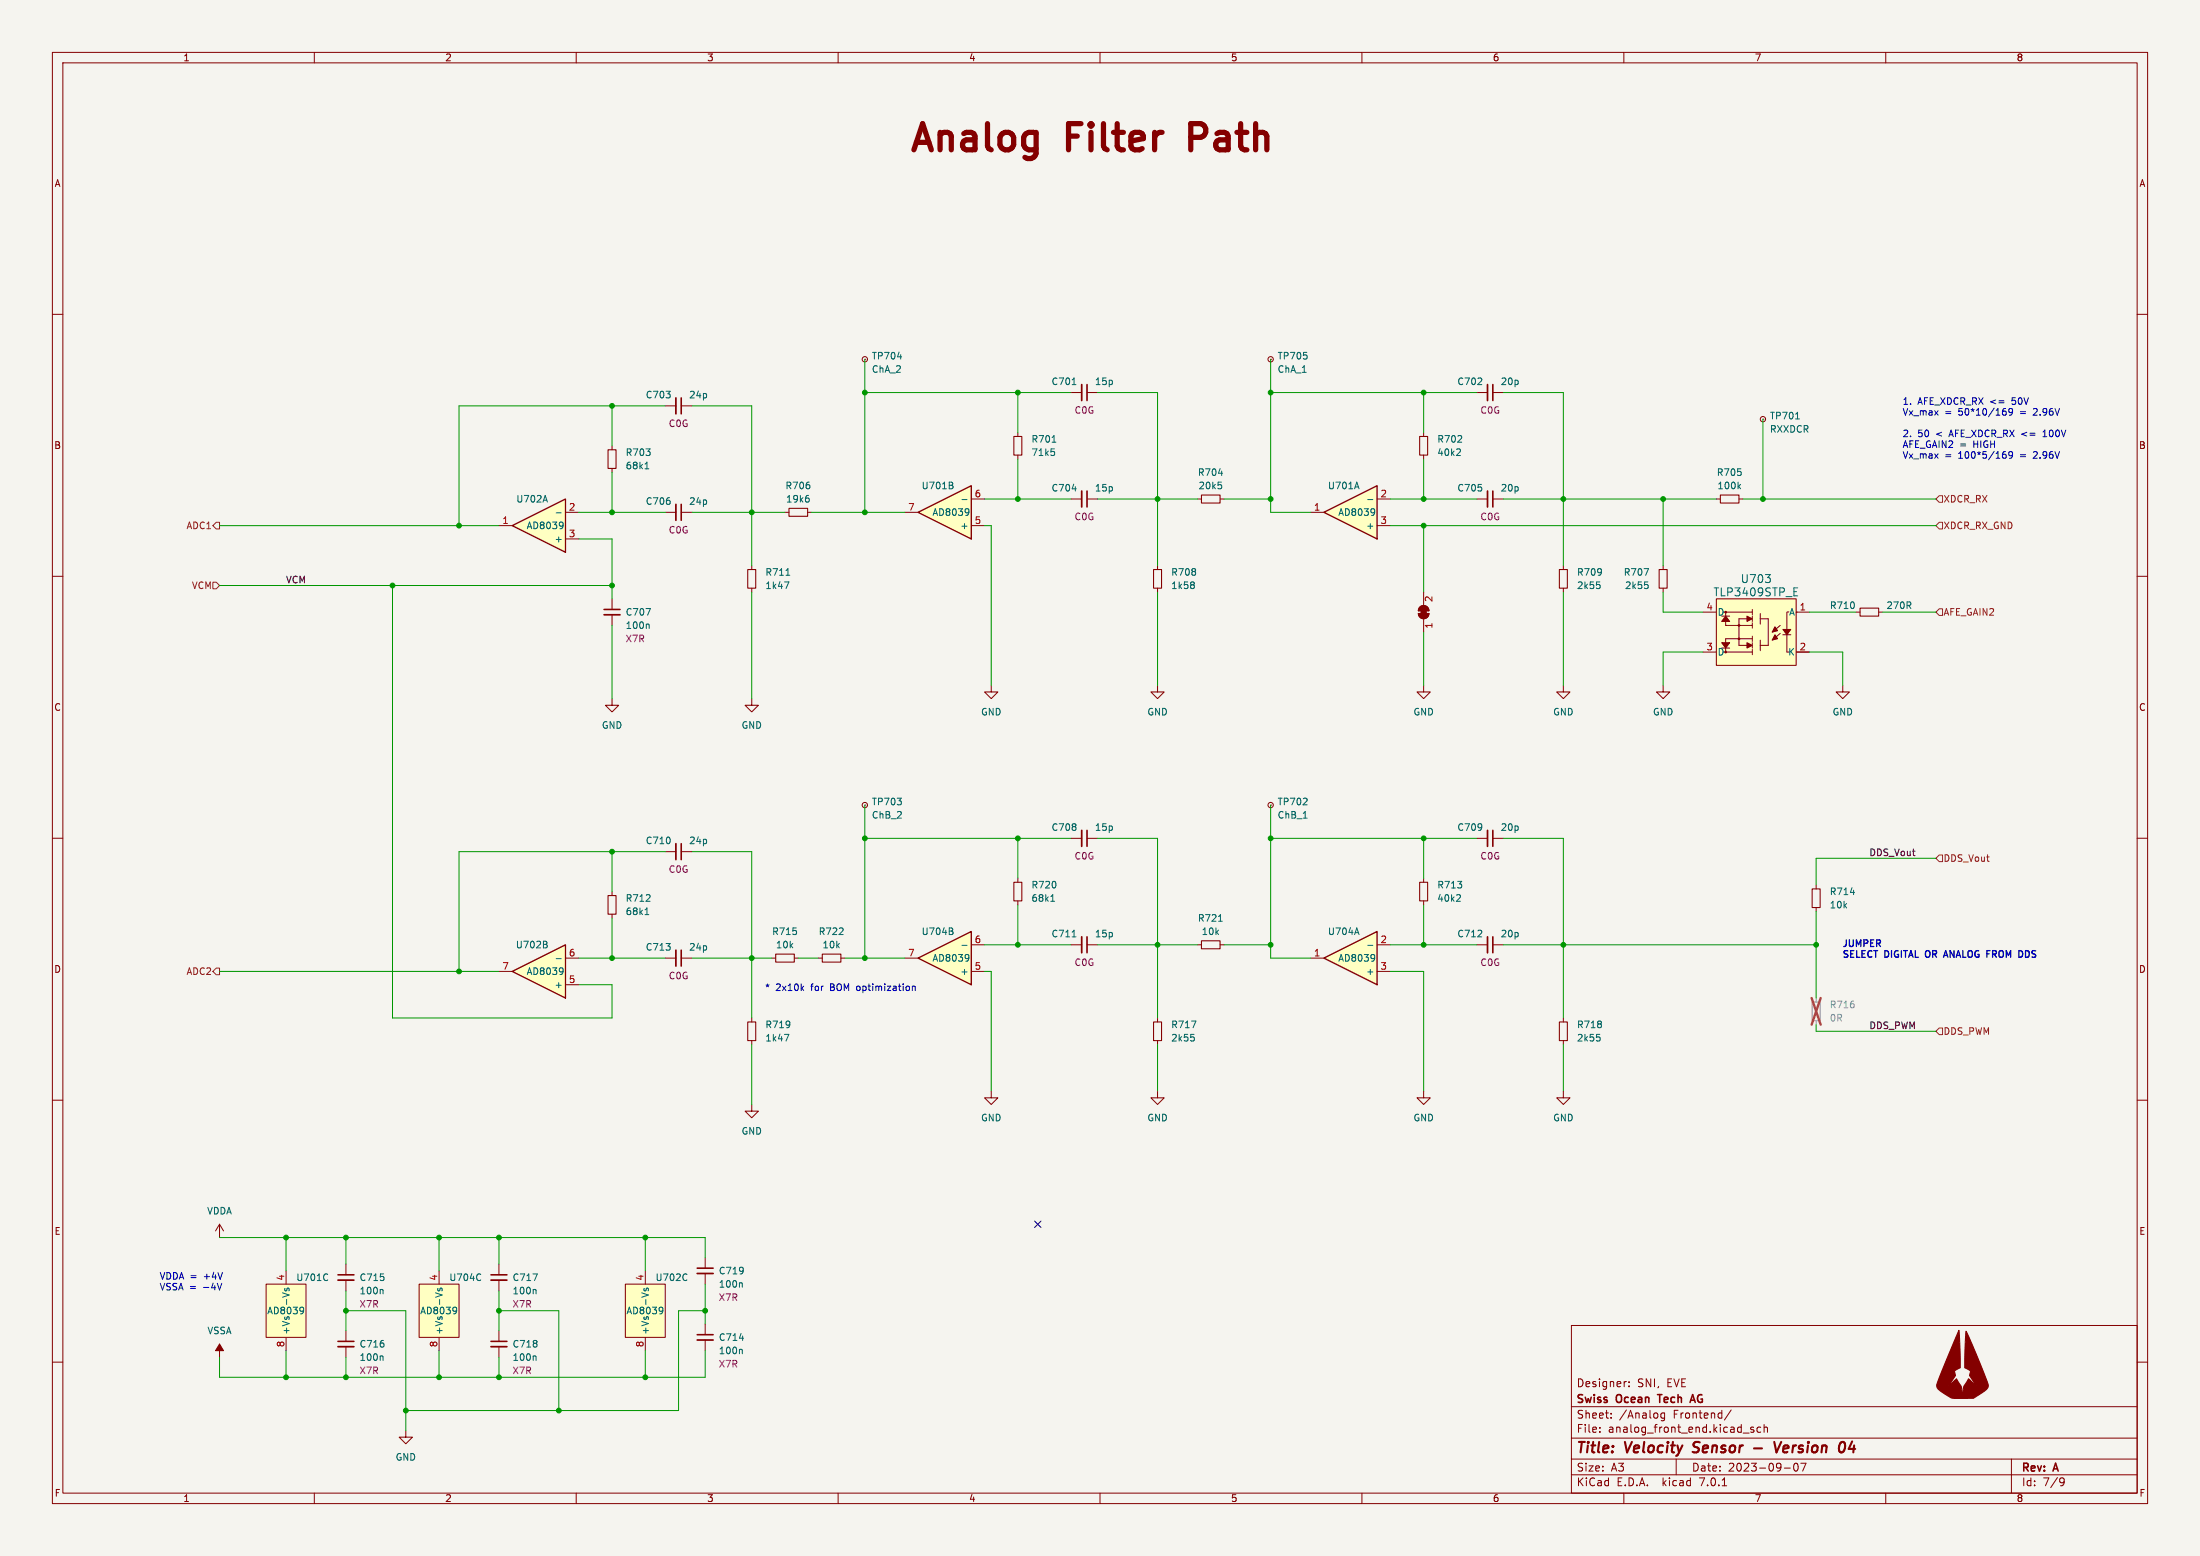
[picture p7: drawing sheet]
<svg xmlns="http://www.w3.org/2000/svg" width="420mm" height="297mm" viewBox="0 0 420 297" stroke-linecap="round" stroke-linejoin="round" font-family="sans-serif">
<path d="M0 0h420v297h-420z" fill="#f5f4ef" stroke="#f5f4ef" stroke-width=".19"/>
<g fill="none" stroke="#840000" stroke-width=".19">
<path d="M10 10h400v277h-400zM12 12h396v273h-396zM60 10v2M110 10v2M160 10v2M210 10v2M260 10v2M310 10v2M360 10v2M10 60h2M408 60h2M10 110h2"/>
<path d="M408 110h2M221 130.8v1.3h-1.3l1.3 1.3 1.2-1.3h-1.2M271.8 130.8v1.3h-1.3l1.3 1.3 1.2-1.3h-1.2M10 160h2M165.1 153.7h.1M242.6 153.7h.1M408 160h2M221 194.3v.8M221 198.6v.8M10 210h2M221 208.3v1.3h-1.3l1.3 1.2 1.2-1.2h-1.2M408 210h2"/>
<path d="M10 260h2M300 253h108v32h-108zM408 260h2M300 278.5h108M300 274.5h108M300 268.5h108M305.4 273.3v.1M305.4 272.5v.1M307.6 270.6v.1M307.6 269.8v.1M310.3 263.7h.2M311 264.6v.1"/>
<path d="M311 263.8v.1M317.8 269.7v1.2l-.3 .3-.4-.1M317.8 269.8l-.5-.1-.2 .3 .1 .6h.6M320 278.5v3M330.5 269.1l-1.3 2M332.8 273.5h1.1M334.8 272.5l-.4-.1-.2 .2 .1 .2 .5 .2v.3h-.6M336.1 272.5l-.4-.1-.3 .3 .2 .6h.5M336.8 272.5l.2-.1 .3 .1 .1 .9M336.8 271.9v1.5M342.6 279.4l.2-.1a.8 .8 0 0 1 .5 .7 .8 .8 0 0 1-.5 .8 1 1 0 0 1-.2-1.4zM343.8 279.3h1l-.7 1.5"/>
<path d="M384 278.5v6.5M60 285v2M110 285v2M160 285v2M210 285v2M260 285v2M300 281.5h108M310 285v2M328.8 283.6h.8M340.6 280.2h1.2M360 285v2M393.5 282.1l.5 .1a.99 .99 0 0 1-.4 1.4h-.3"/>
<path d="M394.1 282.7l-.2 .3h-.4"/>
<circle cx="165.1" cy="153.7" r=".51"/>
<circle cx="242.6" cy="153.7" r=".51"/>
</g>
<path d="M323.1 277.1l.3 .1M334.8 276.5h1.6M338.7 275.2l.4 2 .9-2M351.9 275.2l.1 .1a1.55 1.55 0 0 1-.1 1.7" fill="none" stroke="#840000" stroke-width=".4"/>
<path d="M316.4 266.2h.9M322.6 267.7l.5-1.5 .5 1.5M322.8 267.3h.7" fill="none" stroke="#840000" stroke-width=".3"/>
<path d="M248.8 156.2h.7M227.3 197.4h.6M227.9 198l.1 .2-.1 .4" fill="none" stroke="#006464" stroke-width=".19"/>
<path d="M220.2 195.1h1.5v3.5h-1.5z" fill="none" stroke="#840000" stroke-width=".2"/>
<path d="M252.7 97.8l10.2-5.1v10.2z" fill="#ffffc2"/>
<g fill="none" stroke="#840000" stroke-width=".25">
<path d="M252.7 97.8l10.2-5.1v10.2z"/>
<circle cx="332" cy="119.4" r=".13"/>
<circle cx="332" cy="121.9" r=".13"/>
</g>
<g fill="none" stroke="#840000" stroke-width=".19">
<path d="M242.6 68.6h.1M281.9 74.9h2.1M285 74.9h2M204.5 95.3h2M207.5 95.3h2M250.2 97.8h2.5M262.9 95.3h2.5M281.9 95.3h2.1M285 95.3h2M327.7 95.3h.7M332 95.3h.7M336.5 80h.1"/>
<path d="M221 108v.7M221 112.3v.7M262.9 100.3h2.5M298.4 108v.7M298.4 112.3v.7M317.5 108v.7M317.5 112.3v.7M325.1 116.8h2.6M327.7 114.3h15.2v12.7h-15.2zM328.7 117.6h1.5M329.4 118.6v.8h5.1M329.5 116.8h5"/>
<path d="M333.5 118.1h-1.5v5.1h1.5M334.5 116.3v1M334.5 117.6v1M334.5 118.9v1M336 118.1h1.6v5.1h-1.6M336 117.1v2M339.9 119.4l-1.6 1.3M341.1 116.8v3.3M342.9 116.8h2.5M298.4 130.8v1.3h-1.2l1.2 1.3 1.3-1.3h-1.3M317.5 130.8v1.3h-1.3l1.3 1.3 1.3-1.3h-1.3M325.1 124.5h2.6"/>
<path d="M328.7 123.7h1.5M329.5 124.5h5M334.5 121.4v1M334.5 122.7v1M334.5 124v1M334.5 121.9h-5.1v.8M336 122.2v2M339.9 120.9l-1.6 1.3M340.4 121.2h1.5M341.1 121.2v3.3M342.9 124.5h2.5M194.3 167.6v.8"/>
<path d="M194.3 172v.7M204.5 160h2M207.5 160h2M204.5 180.3h2M207.5 180.3h2M228.6 180.3h.8M232.9 180.3h.8"/>
<circle cx="242.6" cy="68.6" r=".51"/>
<circle cx="336.5" cy="80" r=".51"/>
</g>
<g fill="none" stroke="#006464" stroke-width=".19">
<path d="M342.8 80h.7M261.1 95.4h1M262.3 97.2l.1 .6-.1 .5M262.4 97.7l-.1 .1M331.9 92.8l.4 .5M332.3 92.5l-.5 .4M227.9 111.1l.1 .2-.1 .3M227.9 111.7l.1 .2-.1 .4M304.8 111.1h.6M305.4 111.6l.1 .2-.1 .5M314 111.1h.6M314.5 111.6l.1 .2-.1 .5"/>
<path d="M342.5 112.9h.5M342.5 113.7h.7M342.5 112.2h.7M200.6 172h.7M200.9 170.9l.1-.1v1.2M204.7 178.8h.7M232.6 175.8h.7"/>
</g>
<path d="M284 73.4v3.1M206.5 93.7v3.1M284 93.7v3.1M206.5 158.5v3M206.5 178.8v3.1" fill="none" stroke="#840000" stroke-width=".33"/>
<path d="M285 73.4v3.1M207.5 93.7v3.1M285 93.7v3.1M207.5 158.5v3M207.5 178.8v3.1" fill="none" stroke="#840000" stroke-width=".3"/>
<path d="M327.7 114.3h15.2v12.7h-15.2z" fill="#ffffc2" stroke="#ffffc2" stroke-width=".19"/>
<g fill="#840000" stroke="#840000" stroke-width=".19">
<path d="M340.4 120.1h1.5l-.8 1.1z"/>
<path d="M338.8 121.2l.5 .7-1 .3z"/>
<path d="M338.8 119.6l.5 .8-1 .3z"/>
<path d="M333.5 122.7l1 .5-1 .5z"/>
<path d="M333.5 117.6l1 .5-1 .5z"/>
<path d="M328.7 122.7h1.5l-.8 1z"/>
<path d="M329.4 117.6l.8 1h-1.5z"/>
</g>
<path d="M328.4 94.5h3.6v1.5h-3.6zM220.2 108.7h1.5v3.6h-1.5zM297.7 108.7h1.5v3.6h-1.5zM316.7 108.7h1.6v3.6h-1.6zM193.5 168.4h1.6v3.6h-1.6zM229.4 179.6h3.5v1.5h-3.5z" fill="none" stroke="#840000" stroke-width=".2"/>
<path d="M345.9 191.3h1.6v3.5h-1.6z" fill="none" stroke="#9c9b98" stroke-width=".2"/>
<path d="M346.7 190.5v.8M346.7 194.8v.8" fill="none" stroke="#9c9b98" stroke-width=".19"/>
<path d="M345.8 190.5l1.8 5.1M347.6 190.5l-1.8 5.1" fill="none" stroke="#eb3a3d" stroke-width=".46"/>
<path d="M252.7 182.9l10.2-5.1v10.2z" fill="#ffffc2"/>
<path d="M252.7 182.9l10.2-5.1v10.2z" fill="none" stroke="#840000" stroke-width=".25"/>
<g fill="none" stroke="#840000" stroke-width=".19">
<path d="M204.5 74.9h2M207.5 74.9h2M194.3 82.6v.7M194.3 86.9v.7M228.6 95.3h.8M232.9 95.3h.8M271.8 82.6v.7M271.8 86.9v.7M270.8 117.1h2a1.02 1.02 0 0 1-1 1 1.02 1.02 0 0 1-1-1zM271.1 115.9a1.01 1.01 0 0 1 1.1-.2 1.01 1.01 0 0 1 .6 .9h-2zM271.8 113v2.6M271.8 118.1v2.6"/>
<path d="M354.3 116.8h.8M358.6 116.8h.8M351.8 130.8v1.3h-1.3l1.3 1.3 1.3-1.3h-1.3M116.8 170.2v.7M116.8 174.5v.8M127 162.6h2M130 162.6h2.1M271.8 167.6v.8M271.8 172v.7M281.9 160h2.1M285 160h2M346.7 168.9v.8"/>
<path d="M346.7 173.2v.8M127 182.9h2M130 182.9h2.1M143.5 194.3v.8M143.5 198.6v.8M147.3 182.9h.8M151.6 182.9h.8M156.2 182.9h.8M160.5 182.9h.8M250.2 182.9h2.5M262.9 180.3h2.5M262.9 185.4h2.5"/>
<path d="M281.9 180.3h2.1M285 180.3h2M298.4 194.3v.8M298.4 198.6v.8M143.5 210.8v1.3h-1.3l1.3 1.3 1.3-1.3h-1.3M189.2 208.3v1.3h-1.2l1.2 1.2 1.3-1.2h-1.3M271.8 208.3v1.3h-1.3l1.3 1.2 1.2-1.2h-1.2M298.4 208.3v1.3h-1.2l1.2 1.2 1.3-1.2h-1.3"/>
</g>
<g fill="none" stroke="#006464" stroke-width=".19">
<path d="M204.7 73.4h.7M200.7 85.7h.6M200.9 84.4h.7M201.2 86.2l.1 .2-.1 .5M232.6 92h.6M233.1 92.6l.1 .2-.1 .4M278.7 85.7l.1 .2-.1 .3-.7 .7h.8M123.1 174.6h.8M123.4 173.5l.1-.2v1.3M278.7 170.8l.1 .2-.1 .3-.7 .7h.8M149.8 197.4h.8l-.5 1.3M261.1 180.4h1"/>
<path d="M262.3 182.3l.1 .6-.1 .4M262.4 182.7l-.1 .2M304.8 197.4h.6M305.4 198l.1 .2-.1 .4"/>
</g>
<g fill="#840000" stroke="#840000" stroke-width=".19">
<path d="M271.3 116.3h1v1h-1z"/>
<path d="M270.8 117.1h2a1.02 1.02 0 0 1-1 1 1.02 1.02 0 0 1-1-1z"/>
<path d="M271.1 115.9a1.01 1.01 0 0 1 1.1-.2 1.01 1.01 0 0 1 .6 .9h-2z"/>
<path d="M374 253.9l.2 7.2-1.1 .6 .2 .9-1.5 2.2 1.7-1.6 .2 .3a3.6 3.6 0 0 1 .9 2.8h.1a4.3 4.3 0 0 1 1.2-3.1l1.6 1.6-1.5-2.2 .2-.9-1.1-.6 .2-7 1.6 3.4 2.4 6.2a1.24 1.24 0 0 1-.5 1.8l-2.1 1.4h-2a4.2 4.2 0 0 1-2.4-.2l-.2-.1a5.9 5.9 0 0 1-2.4-1.9 4.6 4.6 0 0 1 .8-2.5z"/>
</g>
<path d="M193.5 83.3h1.6v3.6h-1.6zM229.4 94.5h3.5v1.5h-3.5zM271 83.3h1.5v3.6h-1.5zM355.1 116.1h3.5v1.5h-3.5zM116.1 170.9h1.5v3.6h-1.5zM271 168.4h1.5v3.6h-1.5zM345.9 169.7h1.6v3.5h-1.6zM142.7 195.1h1.6v3.5h-1.6zM148.1 182.1h3.5v1.5h-3.5zM157 182.1h3.5v1.5h-3.5zM297.7 195.1h1.5v3.5h-1.5z" fill="none" stroke="#840000" stroke-width=".2"/>
<path d="M206.5 73.4v3.1M284 158.5v3M129 161v3.1M284 178.8v3.1M129 181.4v3" fill="none" stroke="#840000" stroke-width=".33"/>
<path d="M207.5 73.4v3.1M285 158.5v3M130 161v3.1M285 178.8v3.1M130 181.4v3" fill="none" stroke="#840000" stroke-width=".3"/>
<path d="M175.3 182.9l10.1-5.1v10.2z" fill="#ffffc2"/>
<path d="M175.3 182.9l10.1-5.1v10.2z" fill="none" stroke="#840000" stroke-width=".25"/>
<path d="M172.7 182.9h2.6M185.4 185.4h2.6M185.4 180.3h2.6M119.4 245.1h7.6v10.2h-7.6zM123.2 242.6v2.5M123.2 255.3v2.5M134.6 240v2.1M134.6 243.1v2M134.6 252.7v2.1M134.6 255.8v2" fill="none" stroke="#840000" stroke-width=".19"/>
<path d="M181.8 177.8l.1 .2-.1 .3M181.8 177.2v.4M183.6 180.4h1M184.8 182.3l.2 .6-.2 .4M185 182.7l-.2 .2M123 245.9v.4M123.8 246.3l-.1-.4h-.2l-.2 .4M126.4 249.6l.1 .6-.1 .5M126.5 250.1l-.1 .1M141.5 244.9l.2 .1v.7M141.5 257.6l.2 .1v.7" fill="none" stroke="#006464" stroke-width=".19"/>
<path d="M133.1 243.1h3M133.1 255.8h3" fill="none" stroke="#840000" stroke-width=".33"/>
<path d="M133.1 242.1h3M133.1 254.8h3" fill="none" stroke="#840000" stroke-width=".3"/>
<path d="M119.4 245.1h7.6v10.2h-7.6z" fill="#ffffc2" stroke="#ffffc2" stroke-width=".19"/>
<path d="M97.8 185.4l10.1-5.1v10.2z" fill="#ffffc2"/>
<path d="M97.8 185.4l10.1-5.1v10.2z" fill="none" stroke="#840000" stroke-width=".25"/>
<path d="M127 77.5h2M130 77.5h2.1M116.8 85.1v.8M116.8 89.4v.8M95.2 185.4h2.6M107.9 188h2.6M107.9 182.9h2.6" fill="none" stroke="#840000" stroke-width=".19"/>
<path d="M123.1 89.5h.8M123.4 88.4l.1-.2v1.3M104.4 179.8v.3M104.4 180.3l.1 .2-.1 .4M106.2 183h.9M107.4 184.8l.1 .7-.2 .4M107.5 185.3l-.1 .2" fill="none" stroke="#006464" stroke-width=".19"/>
<path d="M129 75.9v3.1" fill="none" stroke="#840000" stroke-width=".33"/>
<path d="M130 75.9v3.1" fill="none" stroke="#840000" stroke-width=".3"/>
<path d="M116.1 85.9h1.5v3.5h-1.5z" fill="none" stroke="#840000" stroke-width=".2"/>
<path d="M97.8 100.3l10.1-5v10.1z" fill="#ffffc2"/>
<path d="M97.8 100.3l10.1-5v10.1z" fill="none" stroke="#840000" stroke-width=".25"/>
<g fill="none" stroke="#840000" stroke-width=".19">
<path d="M107.9 97.8h2.6M127 97.8h2M130 97.8h2.1M149.9 97.8h.7M154.2 97.8h.7M95.2 100.3h2.6M107.9 102.9h2.6M116.8 114.3v2M116.8 117.3v2.1M116.8 133.4v1.2h-1.2l1.2 1.3 1.3-1.3h-1.3M41.9 233.7v2.5M41.9 233.7l-.8 1.2"/>
<path d="M41.9 233.7l.8 1.2M41.9 256.5v2.6M50.8 245.1h7.6v10.2h-7.6zM54.6 242.6v2.5M54.6 255.3v2.5M66 241.3v2M66 244.3v2.1M66 254v2M66 257v2.1M80 245.1h7.6v10.2h-7.6zM83.8 242.6v2.5M83.8 255.3v2.5"/>
<path d="M95.2 241.3v2M95.2 244.3v2.1M95.2 254v2M95.2 257v2.1M77.5 273v1.3h-1.3l1.3 1.3 1.2-1.3h-1.2"/>
</g>
<g fill="none" stroke="#006464" stroke-width=".19">
<path d="M106.2 97.9h.9M107.4 99.7l.1 .7-.2 .4M154.4 95.1l.1 .2-.1 .5M107.5 100.2l-.1 .2M123.7 119.1l.2 .2v.7M54.4 245.9v.4M55.2 246.3l-.1-.4h-.1l-.3 .4M57.8 249.6l.2 .6-.2 .5M58 250.1l-.2 .1M72.9 246.1l.2 .2v.7M72.9 258.8l.2 .2v.7M83.6 245.9v.4"/>
<path d="M84.4 246.3l-.1-.4h-.1l-.3 .4M87.1 249.6l.1 .6-.2 .5M87.2 250.1l-.1 .1M102.2 246.1l.1 .2v.7M102.2 258.8l.1 .2v.7"/>
</g>
<g fill="#ffffc2" stroke="#ffffc2" stroke-width=".19">
<path d="M80 245.1h7.6v10.2h-7.6z"/>
<path d="M50.8 245.1h7.6v10.2h-7.6z"/>
</g>
<path d="M129 96.3v3M115.3 117.3h3.1M64.5 244.3h3.1M64.5 257h3.1M93.7 244.3h3.1M93.7 257h3.1" fill="none" stroke="#840000" stroke-width=".33"/>
<path d="M130 96.3v3M115.3 116.3h3.1M64.5 243.3h3.1M64.5 256h3.1M93.7 243.3h3.1M93.7 256h3.1" fill="none" stroke="#840000" stroke-width=".3"/>
<path d="M41.9 256.5l.8 1.3h-1.6z" fill="#840000" stroke="#840000" stroke-width=".19"/>
<path d="M150.6 97h3.6v1.6h-3.6z" fill="none" stroke="#840000" stroke-width=".2"/>
<path d="M175.3 97.8l10.1-5.1v10.2z" fill="#ffffc2"/>
<path d="M175.3 97.8l10.1-5.1v10.2z" fill="none" stroke="#840000" stroke-width=".25"/>
<g fill="none" stroke="#840000" stroke-width=".19">
<path d="M165.1 68.6h.1M172.7 97.8h2.6M185.4 95.3h2.6M143.5 108v.7M143.5 112.3v.7M185.4 100.3h2.6M143.5 133.4v1.2h-1.3l1.3 1.3 1.3-1.3h-1.3M189.2 130.8v1.3h-1.2l1.2 1.3 1.3-1.3h-1.3"/>
<circle cx="165.1" cy="68.6" r=".51"/>
</g>
<path d="M181.8 92.7l.1 .2-.1 .3M181.8 92.1v.4M183.6 95.4h1M184.8 97.2l.2 .6-.2 .5M185 97.7l-.2 .1M149.8 111.1h.8l-.5 1.2M150.1 109.8h.7" fill="none" stroke="#006464" stroke-width=".19"/>
<path d="M142.7 108.7h1.6v3.6h-1.6z" fill="none" stroke="#840000" stroke-width=".2"/>
<path d="M41.3 99.7h.6v1.3h-.6l-.7-.7zM370.2 94.6h.6v1.3h-.6l-.6-.6zM370.2 99.7h.6v1.3h-.6l-.6-.7zM40.6 111.1h.7l.6 .7-.6 .6h-.7zM370.2 116.2h.6v1.3h-.6l-.6-.7zM370.2 163.2h.6v1.3h-.6l-.6-.7zM41.3 184.8h.6v1.3h-.6l-.7-.7zM370.2 196.2h.6v1.3h-.6l-.6-.6z" fill="none" stroke="#725600" stroke-width=".19"/>
<path d="M382.5 78.5h.4l.1 .2-.1 .4-.4 .1M382.9 78h-.4M383.7 78l-.2 .2v.4l.5 .2 .2-.3M384 78l.2 .2-.1 .7-.1 .3h-.4M382.5 86.7h.4l.1 .2-.1 .5-.4 .1M382.9 86.2l-.4 .1M384.2 86.7l-.2 .3-.4-.1-.1-.2v-.4l.5-.1 .2 .2-.1 .8-.1 .2-.4 .1M174.2 188.2v.9M174.2 188.3l.2-.1 .3 .1v.8M42.3 245l-.4 1.2" fill="none" stroke="#0000c2" stroke-width=".19"/>
<path d="M371 182.7l.4-1.2 .5 1.2M371.1 182.4h.6" fill="none" stroke="#0000c2" stroke-width=".25"/>
<g fill="none" stroke="#009600" stroke-width=".19">
<path d="M116.8 77.5v7.6M127 77.5h-39.4v22.8M132.1 77.5h11.4v30.5M165.1 74.9h39.4M165.1 68.6v29.2M194.3 74.9v7.7M209.5 74.9h11.5v33.1M242.6 74.9h39.3M242.6 68.6v29.2h7.6M271.8 74.9v7.7M287 74.9h11.4v33.1M110.5 97.8h16.5"/>
<path d="M116.8 90.2v7.6M132.1 97.8h17.8M154.9 97.8h17.8M188 95.3h16.5M194.3 87.6v7.7M209.5 95.3h19.1M233.7 95.3h8.9M265.4 95.3h16.5M271.8 87.6v7.7M287 95.3h40.7M317.5 95.3v12.7M332.7 95.3h36.9"/>
<path d="M336.5 80v15.3M41.9 100.3h53.3M41.9 111.8h74.9M74.9 111.8v82.5h41.9v-6.3h-6.3M110.5 102.9h6.3v11.4M116.8 119.4v14M143.5 113v20.4M188 100.3h1.2v30.5M221 113v17.8M265.4 100.3h104.2M271.8 100.3v12.7M298.4 113v17.8"/>
<path d="M317.5 113v3.8h7.6M345.4 116.8h8.9M359.4 116.8h10.2M271.8 120.7v10.1M325.1 124.5h-7.6v6.3M345.4 124.5h6.4v6.3M165.1 153.7v29.2M242.6 153.7v29.2h7.6M116.8 162.6v7.6M116.8 175.3v7.6M127 162.6h-39.4v22.8M132.1 162.6h11.4v31.7"/>
<path d="M165.1 160h39.4M194.3 160v7.6M194.3 172.7v7.6M209.5 160h11.5v34.3M242.6 160h39.3M271.8 160v7.6M271.8 172.7v7.6M287 160h11.4v34.3M346.7 174v16.5M369.6 163.8h-22.9v5.1M41.9 185.4h53.3M110.5 182.9h16.5"/>
<path d="M132.1 182.9h15.2M143.5 199.4v11.4M152.4 182.9h3.8M161.3 182.9h11.4M188 180.3h16.5M188 185.4h1.2v22.9M209.5 180.3h19.1M221 199.4v8.9M233.7 180.3h8.9M265.4 185.4h6.4v22.9M265.4 180.3h16.5M287 180.3h59.7"/>
<path d="M298.4 199.4v8.9M346.7 195.6v1.3h22.9M41.9 236.2h92.7v3.8M54.6 236.2v6.4M66 236.2v5.1M83.8 236.2v6.4M95.2 236.2v5.1M123.2 236.2v6.4M54.6 257.8v5.1M66 250.2h11.5v22.8M66 246.4v7.6M66 259.1v3.8"/>
<path d="M83.8 257.8v5.1M95.2 250.2h11.5v19M95.2 246.4v7.6M95.2 259.1v3.8M123.2 257.8v5.1M134.6 250.2h-5.1v19h-52M134.6 257.8v5.1h-92.7v-3.8M134.6 245.1v7.6"/>
</g>
<path d="M197.5 233.1l1.2 1.2M198.7 233.1l-1.2 1.2" fill="none" stroke="#000084" stroke-width=".19"/>
<g fill="#009600" stroke="#009600" stroke-width=".19">
<circle cx="221" cy="180.3" r=".46"/>
<circle cx="242.6" cy="180.3" r=".46"/>
<circle cx="242.6" cy="160" r=".46"/>
<circle cx="194.3" cy="180.3" r=".46"/>
<circle cx="317.5" cy="95.3" r=".46"/>
<circle cx="271.8" cy="100.3" r=".46"/>
<circle cx="271.8" cy="95.3" r=".46"/>
<circle cx="336.5" cy="95.3" r=".46"/>
<circle cx="298.4" cy="95.3" r=".46"/>
<circle cx="298.4" cy="180.3" r=".46"/>
<circle cx="271.8" cy="160" r=".46"/>
<circle cx="271.8" cy="180.3" r=".46"/>
<circle cx="346.7" cy="180.3" r=".46"/>
<circle cx="242.6" cy="74.9" r=".46"/>
<circle cx="221" cy="95.3" r=".46"/>
<circle cx="271.8" cy="74.9" r=".46"/>
<circle cx="242.6" cy="95.3" r=".46"/>
<circle cx="194.3" cy="95.3" r=".46"/>
<circle cx="194.3" cy="74.9" r=".46"/>
<circle cx="194.3" cy="160" r=".46"/>
<circle cx="165.1" cy="160" r=".46"/>
<circle cx="116.8" cy="182.9" r=".46"/>
<circle cx="143.5" cy="182.9" r=".46"/>
<circle cx="116.8" cy="162.6" r=".46"/>
<circle cx="165.1" cy="182.9" r=".46"/>
<circle cx="95.2" cy="236.2" r=".46"/>
<circle cx="95.2" cy="262.9" r=".46"/>
<circle cx="95.2" cy="250.2" r=".46"/>
<circle cx="123.2" cy="236.2" r=".46"/>
<circle cx="134.6" cy="250.2" r=".46"/>
<circle cx="106.7" cy="269.2" r=".46"/>
<circle cx="123.2" cy="262.9" r=".46"/>
<circle cx="116.8" cy="111.8" r=".46"/>
<circle cx="87.6" cy="100.3" r=".46"/>
<circle cx="74.9" cy="111.8" r=".46"/>
<circle cx="87.6" cy="185.4" r=".46"/>
<circle cx="77.5" cy="269.2" r=".46"/>
<circle cx="83.8" cy="236.2" r=".46"/>
<circle cx="83.8" cy="262.9" r=".46"/>
<circle cx="66" cy="236.2" r=".46"/>
<circle cx="66" cy="250.2" r=".46"/>
<circle cx="54.6" cy="236.2" r=".46"/>
<circle cx="54.6" cy="262.9" r=".46"/>
<circle cx="66" cy="262.9" r=".46"/>
<circle cx="116.8" cy="97.8" r=".46"/>
<circle cx="165.1" cy="97.8" r=".46"/>
<circle cx="143.5" cy="97.8" r=".46"/>
<circle cx="165.1" cy="74.9" r=".46"/>
<circle cx="116.8" cy="77.5" r=".46"/>
</g>
<g font-size="7" fill="#840000">
<text x="174" y="29.2">Analog</text>
<text x="204.3" y="29.2">Filter</text>
<text x="229.1" y="29.2">Path</text>
</g>
<g font-size="2.8" fill="#840000">
<text x="301" y="277.8">Title:</text>
<text x="310.4" y="277.8">Velocity</text>
<text x="323.9" y="277.8">Sensor</text>
<text x="340.7" y="277.8">Version</text>
<text x="353.6" y="277.8">04</text>
</g>
<g font-size="2.1" fill="#006464">
<text x="327" y="114">TLP3409STP_E</text>
<text x="332.3" y="111.4">U703</text>
</g>
<g font-size="2.1" fill="#840000">
<text x="301" y="268.1">Swiss</text>
<text x="301" y="264.9">Designer:</text>
<text x="308.7" y="268.1">Ocean</text>
<text x="312.6" y="264.9">SNI,</text>
<text x="317.2" y="268.1">Tech</text>
<text x="318.2" y="264.9">EVE</text>
<text x="323.8" y="268.1">AG</text>
<text x="301" y="273.6">File:</text>
<text x="301" y="270.9">Sheet:</text>
<text x="307" y="273.6">analog_front_end.kicad_sch</text>
<text x="309.1" y="270.9">/Analog</text>
<text x="319.4" y="270.9">Frontend/</text>
<text x="301" y="281">Size:</text>
<text x="307.6" y="281">A3</text>
<text x="323" y="281">Date:</text>
<text x="329.9" y="281">2023-09-07</text>
<text x="386" y="281.2">Rev:</text>
<text x="392.2" y="281.2">A</text>
<text x="301" y="283.8">KiCad</text>
<text x="308.6" y="283.8">E.D.A.</text>
<text x="317.4" y="283.8">kicad</text>
<text x="324.5" y="283.8">7.0.1</text>
<text x="386" y="283.8">Id:</text>
<text x="390" y="283.8">7/9</text>
</g>
<g font-size="1.8" fill="#840000">
<text x="35" y="11.8">1</text>
<text x="85" y="11.8">2</text>
<text x="135" y="11.8">3</text>
<text x="185" y="11.8">4</text>
<text x="235" y="11.8">5</text>
<text x="285" y="11.8">6</text>
<text x="335" y="11.8">7</text>
<text x="385" y="11.8">8</text>
<text x="10.4" y="35.8">A</text>
<text x="408.4" y="35.8">A</text>
<text x="10.3" y="85.8">B</text>
<text x="408.3" y="85.8">B</text>
<text x="10.3" y="135.8">C</text>
<text x="408.3" y="135.8">C</text>
<text x="10.3" y="185.8">D</text>
<text x="408.3" y="185.8">D</text>
<text x="10.4" y="235.8">E</text>
<text x="408.3" y="235.8">E</text>
<text x="10.4" y="285.8">F</text>
<text x="35" y="286.8">1</text>
<text x="85" y="286.8">2</text>
<text x="135" y="286.8">3</text>
<text x="185" y="286.8">4</text>
<text x="235" y="286.8">5</text>
<text x="285" y="286.8">6</text>
<text x="335" y="286.8">7</text>
<text x="385" y="286.8">8</text>
<text x="408.4" y="285.8">F</text>
</g>
<g font-size="1.8" fill="#006464">
<text x="166.4" y="68.8">TP704</text>
<text x="166.4" y="71.3">ChA_2</text>
<text x="243.8" y="68.8">TP705</text>
<text x="243.8" y="71.3">ChA_1</text>
<text x="123.2" y="76.2">C703</text>
<text x="131.5" y="76.2">24p</text>
<text x="200.7" y="73.7">C701</text>
<text x="209" y="73.7">15p</text>
<text x="278.2" y="73.7">C702</text>
<text x="286.4" y="73.7">20p</text>
<text x="337.8" y="80.2">TP701</text>
<text x="337.8" y="82.7">RXXDCR</text>
<text x="119.4" y="87.2">R703</text>
<text x="119.4" y="89.7">68k1</text>
<text x="196.9" y="84.6">R701</text>
<text x="196.9" y="87.2">71k5</text>
<text x="274.3" y="84.6">R702</text>
<text x="274.3" y="87.2">40k2</text>
<text x="149.9" y="93.5">R706</text>
<text x="175.9" y="93.5">U701B</text>
<text x="200.7" y="94">C704</text>
<text x="209" y="94">15p</text>
<text x="228.6" y="91">R704</text>
<text x="228.7" y="93.5">20k5</text>
<text x="253.5" y="93.5">U701A</text>
<text x="278.2" y="94">C705</text>
<text x="286.4" y="94">20p</text>
<text x="327.7" y="91">R705</text>
<text x="327.8" y="93.5">100k</text>
<text x="98.5" y="96.1">U702A</text>
<text x="100.5" y="101.2">AD8039</text>
<text x="123.2" y="96.5">C706</text>
<text x="131.5" y="96.5">24p</text>
<text x="150" y="96.1">19k6</text>
<text x="177.9" y="98.6">AD8039</text>
<text x="183.2" y="101.2">+</text>
<text x="255.4" y="98.6">AD8039</text>
<text x="260.7" y="101.2">+</text>
<text x="105.7" y="103.7">+</text>
<text x="146.1" y="110">R711</text>
<text x="146.1" y="112.6">1k47</text>
<text x="223.5" y="110">R708</text>
<text x="223.5" y="112.6">1k58</text>
<text x="301" y="110">R709</text>
<text x="301" y="112.6">2k55</text>
<text x="309.9" y="110">R707</text>
<text x="310.2" y="112.6">2k55</text>
<text x="119.4" y="117.7">C707</text>
<text x="327.9" y="117.7">D</text>
<text x="341.4" y="117.7">A</text>
<text x="349.3" y="116.4">R710</text>
<text x="360.1" y="116.4">270R</text>
<text x="119.4" y="120.2">100n</text>
<text x="327.9" y="125.3">D</text>
<text x="341.2" y="125.3">K</text>
<text x="187.2" y="136.7">GND</text>
<text x="219" y="136.7">GND</text>
<text x="269.8" y="136.7">GND</text>
<text x="296.5" y="136.7">GND</text>
<text x="315.5" y="136.7">GND</text>
<text x="349.8" y="136.7">GND</text>
<text x="114.8" y="139.3">GND</text>
<text x="141.5" y="139.3">GND</text>
<text x="166.4" y="153.9">TP703</text>
<text x="243.8" y="153.9">TP702</text>
<text x="123.2" y="161.3">C710</text>
<text x="131.5" y="161.3">24p</text>
<text x="166.4" y="156.4">ChB_2</text>
<text x="200.7" y="158.7">C708</text>
<text x="209" y="158.7">15p</text>
<text x="243.8" y="156.4">ChB_1</text>
<text x="278.2" y="158.7">C709</text>
<text x="286.4" y="158.7">20p</text>
<text x="119.4" y="172.3">R712</text>
<text x="196.9" y="169.7">R720</text>
<text x="196.9" y="172.3">68k1</text>
<text x="274.3" y="169.7">R713</text>
<text x="274.3" y="172.3">40k2</text>
<text x="349.3" y="171">R714</text>
<text x="349.3" y="173.5">10k</text>
<text x="119.4" y="174.8">68k1</text>
<text x="147.3" y="178.6">R715</text>
<text x="156.2" y="178.6">R722</text>
<text x="175.9" y="178.6">U704B</text>
<text x="200.7" y="179.1">C711</text>
<text x="209" y="179.1">15p</text>
<text x="228.6" y="176.1">R721</text>
<text x="229.4" y="178.6">10k</text>
<text x="253.5" y="178.6">U704A</text>
<text x="278.2" y="179.1">C712</text>
<text x="286.4" y="179.1">20p</text>
<text x="98.4" y="181.2">U702B</text>
<text x="123.2" y="181.6">C713</text>
<text x="131.5" y="181.6">24p</text>
<text x="148.1" y="181.2">10k</text>
<text x="157" y="181.2">10k</text>
<text x="177.9" y="183.7">AD8039</text>
<text x="255.4" y="183.7">AD8039</text>
<text x="100.5" y="186.2">AD8039</text>
<text x="105.7" y="188.8">+</text>
<text x="183.2" y="186.2">+</text>
<text x="260.7" y="186.2">+</text>
<text x="146.1" y="196.4">R719</text>
<text x="223.5" y="196.4">R717</text>
<text x="301" y="196.4">R718</text>
<text x="146.1" y="198.9">1k47</text>
<text x="223.5" y="198.9">2k55</text>
<text x="301" y="198.9">2k55</text>
<text x="187.2" y="214.2">GND</text>
<text x="219" y="214.2">GND</text>
<text x="269.8" y="214.2">GND</text>
<text x="296.5" y="214.2">GND</text>
<text x="141.5" y="216.7">GND</text>
<text x="39.5" y="232">VDDA</text>
<text x="56.5" y="244.7">U701C</text>
<text x="68.6" y="244.7">C715</text>
<text x="85.7" y="244.7">U704C</text>
<text x="97.8" y="244.7">C717</text>
<text x="125.1" y="244.7">U702C</text>
<text x="137.2" y="243.4">C719</text>
<text x="137.2" y="245.9">100n</text>
<text x="50.9" y="251">AD8039</text>
<text x="55.4" y="249.4" transform="rotate(-90 55.4 249.4)">-Vs</text>
<text x="68.6" y="247.2">100n</text>
<text x="80.2" y="251">AD8039</text>
<text x="84.6" y="249.4" transform="rotate(-90 84.6 249.4)">-Vs</text>
<text x="97.8" y="247.2">100n</text>
<text x="119.5" y="251">AD8039</text>
<text x="124" y="249.4" transform="rotate(-90 124 249.4)">-Vs</text>
<text x="39.5" y="254.8">VSSA</text>
<text x="55.4" y="254.8" transform="rotate(-90 55.4 254.8)">+Vs</text>
<text x="68.6" y="257.4">C716</text>
<text x="84.6" y="254.8" transform="rotate(-90 84.6 254.8)">+Vs</text>
<text x="97.8" y="257.4">C718</text>
<text x="124" y="254.8" transform="rotate(-90 124 254.8)">+Vs</text>
<text x="137.2" y="256.1">C714</text>
<text x="68.6" y="259.9">100n</text>
<text x="97.8" y="259.9">100n</text>
<text x="137.2" y="258.6">100n</text>
<text x="75.5" y="279">GND</text>
</g>
<g font-size="1.8" fill="#0000c2">
<text x="363.2" y="77.3">1.</text>
<text x="366.1" y="77.3">AFE_XDCR_RX &lt;=</text>
<text x="384.2" y="77.3">50V</text>
<text x="363.2" y="79.4">Vx_max</text>
<text x="363.2" y="83.5">2.</text>
<text x="366.1" y="83.5">50</text>
<text x="369.6" y="83.5">&lt;</text>
<text x="371.3" y="79.4">=</text>
<text x="372.3" y="83.5">AFE_XDCR_RX &lt;=</text>
<text x="373.9" y="79.4">50*10/169</text>
<text x="385.8" y="79.4">=</text>
<text x="388.5" y="79.4">2.96V</text>
<text x="390.4" y="83.5">100V</text>
<text x="363.2" y="85.6">AFE_GAIN2 =</text>
<text x="363.2" y="87.6">Vx_max</text>
<text x="371.3" y="87.6">=</text>
<text x="373.9" y="87.6">100*5/169</text>
<text x="376.8" y="85.6">HIGH</text>
<text x="385.8" y="87.6">=</text>
<text x="388.5" y="87.6">2.96V</text>
<text x="351.8" y="180.8">JUMPER</text>
<text x="351.8" y="182.9">SELECT DIGITAL OR</text>
<text x="372" y="182.9">ANALOG FROM</text>
<text x="387" y="182.9">DDS</text>
<text x="146" y="189.2">*</text>
<text x="148.1" y="189.2">2x10k</text>
<text x="154.9" y="189.2">for</text>
<text x="158.6" y="189.2">BOM optimization</text>
<text x="30.5" y="244.3">VDDA =</text>
<text x="39" y="244.3">+4V</text>
<text x="30.5" y="246.4">VSSA =</text>
<text x="38.8" y="246.4">-4V</text>
</g>
<g font-size="1.8" fill="#840084">
<text x="127.6" y="81.7">C0G</text>
<text x="205.1" y="79.1">C0G</text>
<text x="282.5" y="79.1">C0G</text>
<text x="127.6" y="102">C0G</text>
<text x="205.1" y="99.4">C0G</text>
<text x="282.5" y="99.4">C0G</text>
<text x="119.4" y="122.7">X7R</text>
<text x="127.6" y="166.8">C0G</text>
<text x="205.1" y="164.2">C0G</text>
<text x="282.5" y="164.2">C0G</text>
<text x="205.1" y="184.5">C0G</text>
<text x="282.5" y="184.5">C0G</text>
<text x="127.6" y="187.1">C0G</text>
<text x="68.6" y="249.7">X7R</text>
<text x="97.8" y="249.7">X7R</text>
<text x="137.1" y="248.5">X7R</text>
<text x="68.6" y="262.4">X7R</text>
<text x="97.8" y="262.4">X7R</text>
<text x="137.1" y="261.2">X7R</text>
</g>
<g font-size="1.8" fill="#a90000">
<text x="186" y="95">6</text>
<text x="263.5" y="95">2</text>
<text x="95.9" y="100.1">1</text>
<text x="108.6" y="97.5">2</text>
<text x="173.3" y="97.5">7</text>
<text x="186" y="100.1">5</text>
<text x="250.8" y="97.5">1</text>
<text x="263.5" y="100.1">3</text>
<text x="108.6" y="102.6">3</text>
<text x="273.7" y="115" transform="rotate(-90 273.7 115)">2</text>
<text x="325.7" y="116.6">4</text>
<text x="343.5" y="116.6">1</text>
<text x="273.7" y="120" transform="rotate(-90 273.7 120)">1</text>
<text x="325.7" y="124.2">3</text>
<text x="343.5" y="124.2">2</text>
<text x="95.9" y="185.2">7</text>
<text x="108.6" y="182.6">6</text>
<text x="173.3" y="182.6">7</text>
<text x="186" y="185.2">5</text>
<text x="186" y="180.1">6</text>
<text x="250.8" y="182.6">1</text>
<text x="263.5" y="180.1">2</text>
<text x="263.5" y="185.2">3</text>
<text x="108.6" y="187.7">5</text>
<text x="54.4" y="244.5" transform="rotate(-90 54.4 244.5)">4</text>
<text x="83.6" y="244.5" transform="rotate(-90 83.6 244.5)">4</text>
<text x="122.9" y="244.5" transform="rotate(-90 122.9 244.5)">4</text>
<text x="54.4" y="257.2" transform="rotate(-90 54.4 257.2)">8</text>
<text x="83.6" y="257.2" transform="rotate(-90 83.6 257.2)">8</text>
<text x="122.9" y="257.2" transform="rotate(-90 122.9 257.2)">8</text>
</g>
<g font-size="1.8" fill="#725600">
<text x="35.5" y="101.2">ADC1</text>
<text x="371" y="96.1">XDCR_RX</text>
<text x="371" y="101.2">XDCR_RX_GND</text>
<text x="36.5" y="112.6">VCM</text>
<text x="371" y="117.7">AFE_GAIN2</text>
<text x="371" y="164.7">DDS_Vout</text>
<text x="35.5" y="186.2">ADC2</text>
<text x="371" y="197.7">DDS_PWM</text>
</g>
<g font-size="1.8" fill="#0f0f0f">
<text x="54.5" y="111.4">VCM</text>
<text x="356.9" y="163.5">DDS_Vout</text>
<text x="356.9" y="196.5">DDS_PWM</text>
</g>
<g font-size="1.8" fill="#939391">
<text x="349.3" y="192.6">R716</text>
<text x="349.3" y="195.1">0R</text>
</g>
</svg>
